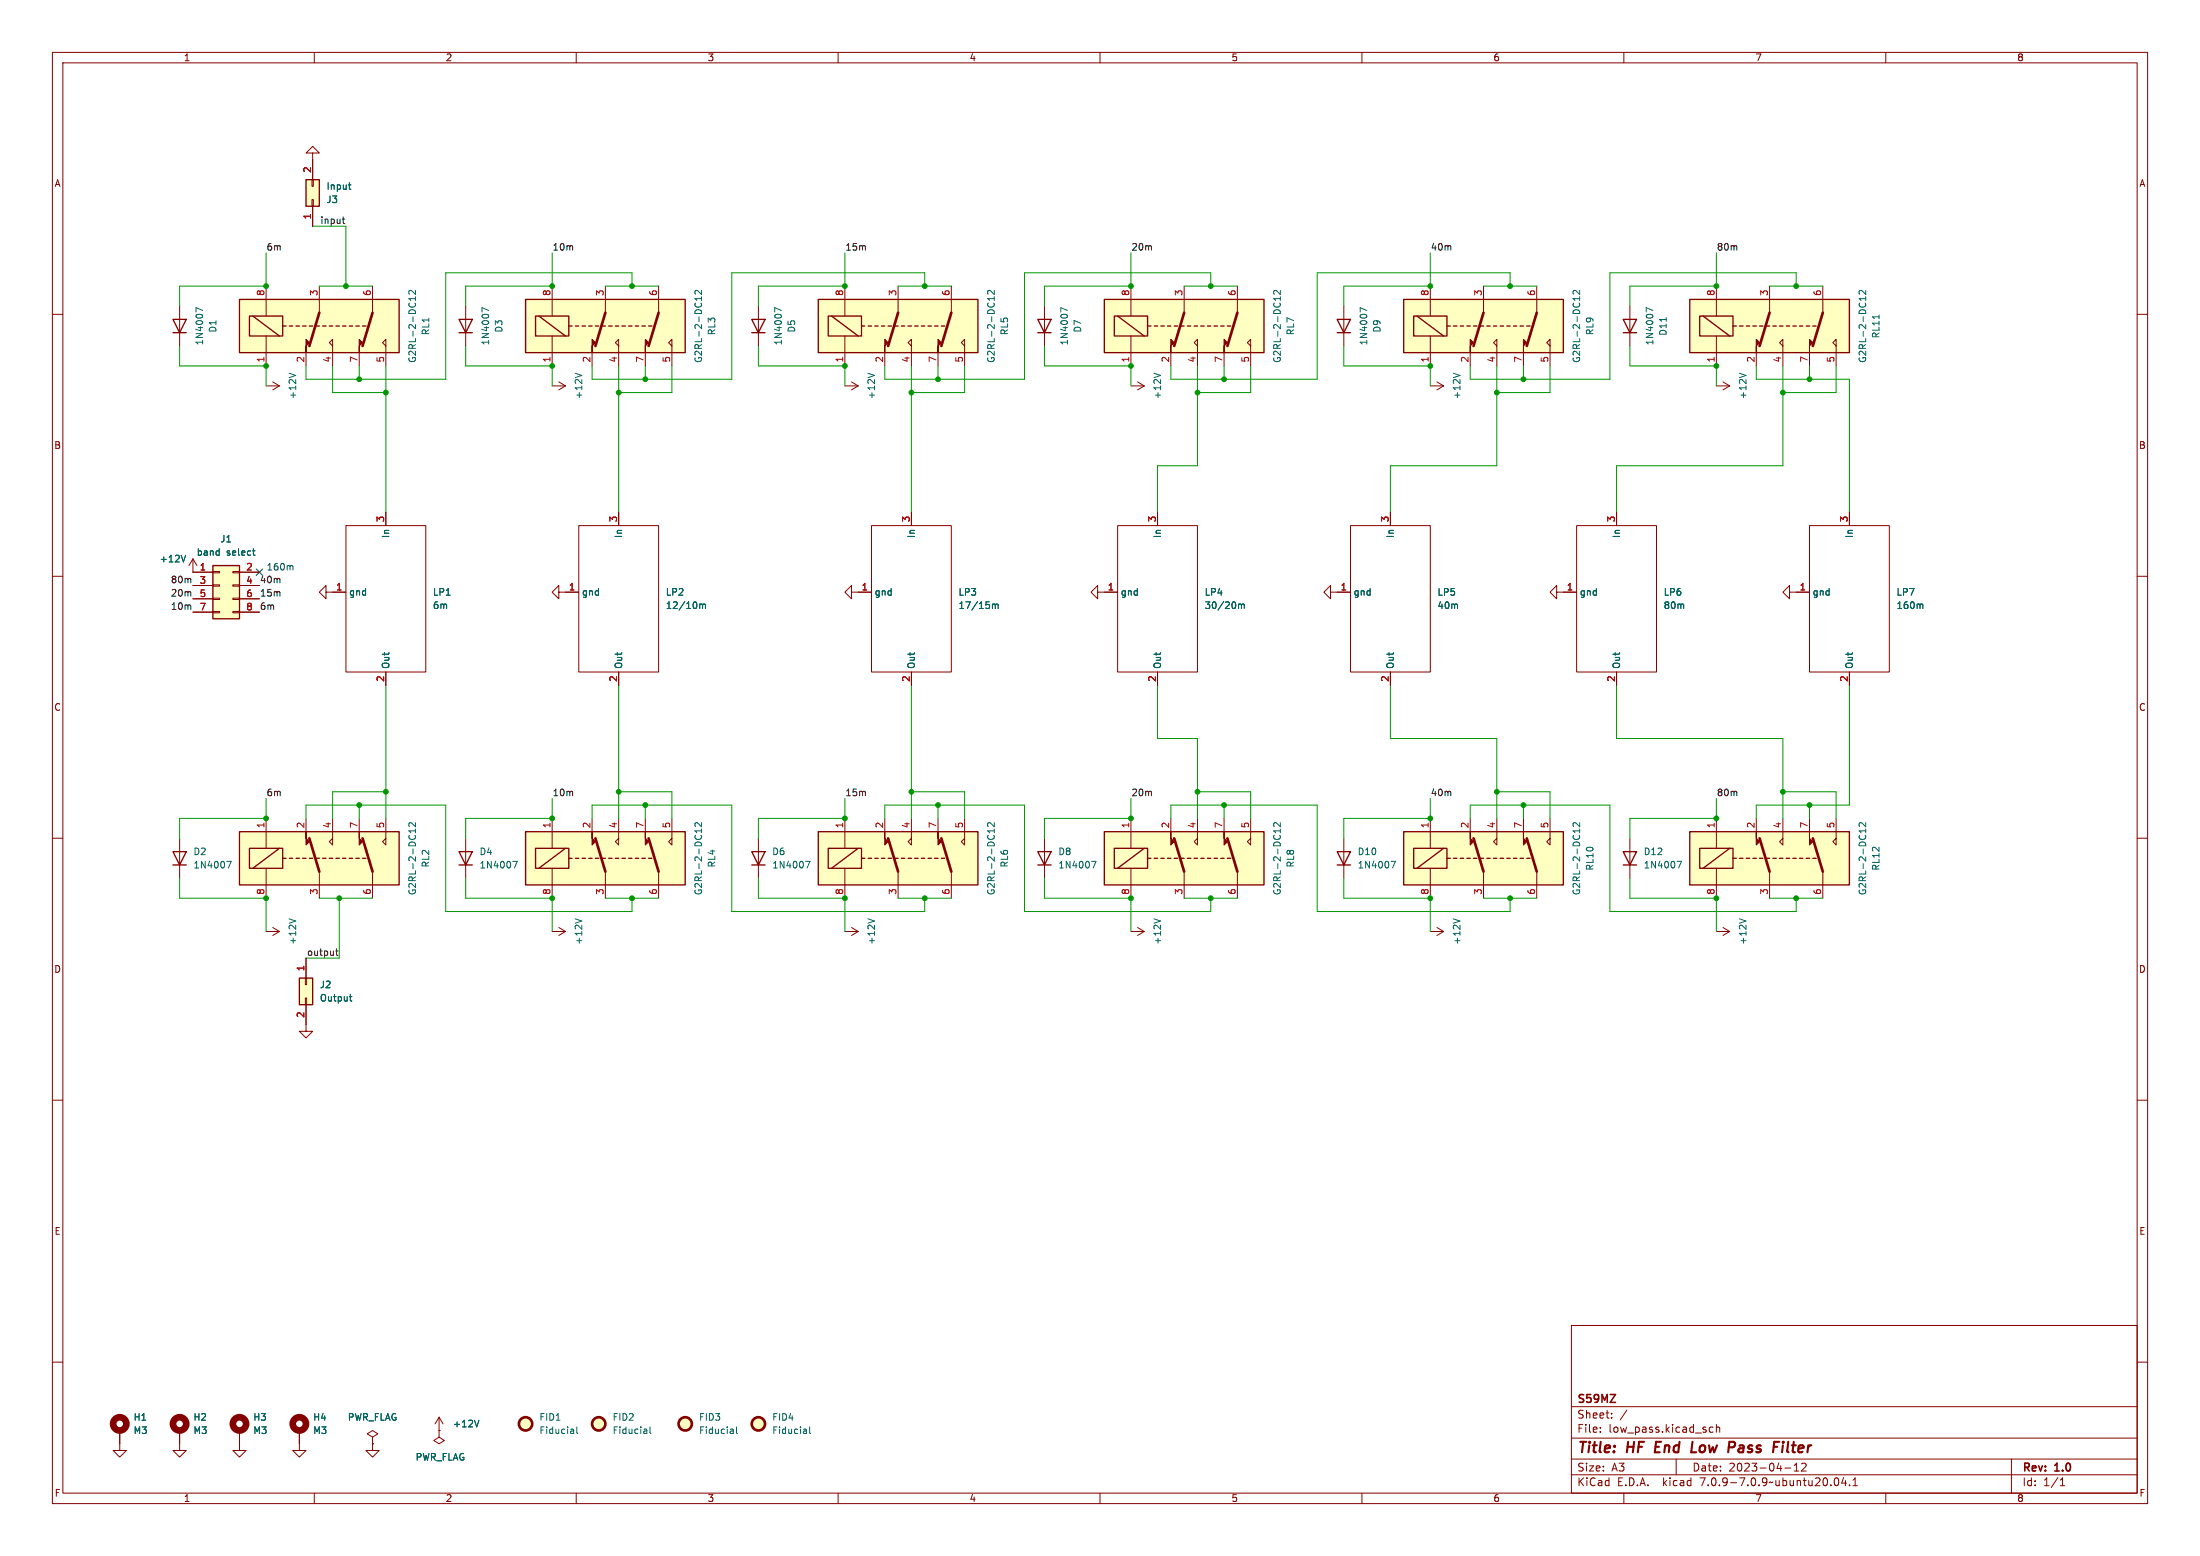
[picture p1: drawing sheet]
<svg xmlns="http://www.w3.org/2000/svg" width="420mm" height="297mm" viewBox="0 0 420 297" stroke-linecap="round" stroke-linejoin="round" font-family="sans-serif">
<g fill="none" stroke="#840000" stroke-width=".19">
<path d="M10 10h400v277h-400zM12 12h396v273h-396zM60 10v2M110 10v2M160 10v2M210 10v2M260 10v2M310 10v2M360 10v2M59.6 38.1h.2v1.3h-.2zM59.6 34.3h.2v1.3h-.2zM59.7 29.2h-1.3l1.3-1.3 1.3 1.3h-1.3v5.1"/>
<path d="M59.7 39.4v3.8M10 60h2M34.3 58.4v7.6M50.8 54.6v5.7M61 54.6v5.1M71.1 54.6v5.1M88.9 58.4v7.6M105.4 54.6v5.7M115.6 54.6v5.1M125.7 54.6v5.1M144.8 58.4v7.6M161.3 54.6v5.7"/>
<path d="M171.4 54.6v5.1M181.6 54.6v5.1M199.4 58.4v7.6M215.9 54.6v5.7M226.1 54.6v5.1M236.2 54.6v5.1M256.5 58.4v7.6M273 54.6v5.7M283.2 54.6v5.1M293.4 54.6v5.1M311.1 58.4v7.6M327.7 54.6v5.7"/>
<path d="M337.8 54.6v5.1M348 54.6v5.1M408 60h2M50.8 64.1v5.8M50.8 73.7h2.5M52.1 72.9l1.2 .8M53.3 73.7l-1.2 .7M58.4 67.3v2.6M63.5 66l-.6-.6 .6-.6v5.1M68.6 67.3v2.6M73.7 66l-.7-.6 .7-.6v5.1M105.4 64.1v5.8"/>
<path d="M105.4 73.7h2.5M106.7 72.9l1.2 .8M107.9 73.7l-1.2 .7M113 67.3v2.6M118.1 66l-.6-.6 .6-.6v5.1M123.2 67.3v2.6M128.3 66l-.7-.6 .7-.6v5.1M161.3 64.1v5.8M161.3 73.7h2.5M162.6 72.9l1.2 .8M163.8 73.7l-1.2 .7M168.9 67.3v2.6"/>
<path d="M174 66l-.6-.6 .6-.6v5.1M179.1 67.3v2.6M184.1 66l-.6-.6 .6-.6v5.1M215.9 64.1v5.8M215.9 73.7h2.5M217.2 72.9l1.2 .8M218.4 73.7l-1.2 .7M223.5 67.3v2.6M228.6 66l-.6-.6 .6-.6v5.1M233.7 67.3v2.6M238.8 66l-.7-.6 .7-.6v5.1M273 64.1v5.8"/>
<path d="M273 73.7h2.6M274.3 72.9l1.3 .8M275.6 73.7l-1.3 .7M280.7 67.3v2.6M285.7 66l-.6-.6 .6-.6v5.1M290.8 67.3v2.6M295.9 66l-.6-.6 .6-.6v5.1M327.7 64.1v5.8M327.7 73.7h2.5M328.9 72.9l1.3 .8M330.2 73.7l-1.3 .7M335.3 67.3v2.6"/>
<path d="M340.4 66l-.7-.6 .7-.6v5.1M345.4 67.3v2.6M350.5 66l-.6-.6 .6-.6v5.1M73.7 97.8v2.5M118.1 97.8v2.5M174 97.8v2.5M221 97.8v2.5M265.4 97.8v2.5M308.6 97.8v2.5M353.1 97.8v2.5M10 110h2M36.8 106.7l-.7 1.3"/>
<path d="M36.8 106.7v2.5h3.8M36.8 106.7l.8 1.3M36.8 111.8h3.8M36.8 114.3h3.8M36.8 116.8h3.8M40.6 116.7h1.3v.3h-1.3zM40.6 114.2h1.3v.2h-1.3zM40.6 111.6h1.3v.3h-1.3zM40.6 109.1h1.3v.2h-1.3zM44.4 116.7h1.3v.3h-1.3zM44.4 114.2h1.3v.2h-1.3zM44.4 111.6h1.3v.3h-1.3z"/>
<path d="M44.4 109.1h1.3v.2h-1.3zM45.7 109.2h3.8M45.7 111.8h3.8M45.7 114.3h3.8M45.7 116.8h3.8M62.2 113v-1.2l-1.2 1.2 1.2 1.3v-1.3h3.8M66 100.3h15.3v28h-15.3zM106.7 113v-1.2l-1.3 1.2 1.3 1.3v-1.3h3.8M110.5 100.3h15.2v28h-15.2zM162.6 113v-1.2l-1.3 1.2 1.3 1.3v-1.3h3.8M166.4 100.3h15.2v28h-15.2zM209.5 113v-1.2l-1.2 1.2 1.2 1.3v-1.3h3.9"/>
<path d="M213.4 100.3h15.2v28h-15.2zM254 113v-1.2l-1.3 1.2 1.3 1.3v-1.3h3.8M257.8 100.3h15.2v28h-15.2zM297.2 113v-1.2l-1.3 1.2 1.3 1.3v-1.3h3.8M301 100.3h15.2v28h-15.2zM341.6 113v-1.2l-1.2 1.2 1.2 1.3v-1.3h3.8M345.4 100.3h15.3v28h-15.3zM408 110h2M73.7 128.3v2.5M118.1 128.3v2.5M174 128.3v2.5M221 128.3v2.5"/>
<path d="M265.4 128.3v2.5M308.6 128.3v2.5M353.1 128.3v2.5M10 160h2M50.8 156.2v5.7M58.4 156.2v2.6M63.5 156.2v5.1l-.6-.6 .6-.7M68.6 156.2v2.6M73.7 156.2v5.1l-.7-.6 .7-.7M105.4 156.2v5.7M113 156.2v2.6M118.1 156.2v5.1l-.6-.6 .6-.7"/>
<path d="M123.2 156.2v2.6M128.3 156.2v5.1l-.7-.6 .7-.7M161.3 156.2v5.7M168.9 156.2v2.6M174 156.2v5.1l-.6-.6 .6-.7M179.1 156.2v2.6M184.1 156.2v5.1l-.6-.6 .6-.7M215.9 156.2v5.7M223.5 156.2v2.6M228.6 156.2v5.1l-.6-.6 .6-.7M233.7 156.2v2.6M238.8 156.2v5.1l-.7-.6 .7-.7"/>
<path d="M273 156.2v5.7M280.7 156.2v2.6M285.7 156.2v5.1l-.6-.6 .6-.7M290.8 156.2v2.6M295.9 156.2v5.1l-.6-.6 .6-.7M327.7 156.2v5.7M335.3 156.2v2.6M340.4 156.2v5.1l-.7-.6 .7-.7M345.4 156.2v2.6M350.5 156.2v5.1l-.6-.6 .6-.7M408 160h2M34.3 160v7.6"/>
<path d="M50.8 165.7v5.8M50.8 177.8h2.5M52.1 177l1.2 .8M53.3 177.8l-1.2 .8M61 166.4v5.1M71.1 166.4v5.1M88.9 160v7.6M105.4 177.8h2.5M105.4 165.7v5.8M106.7 177l1.2 .8M107.9 177.8l-1.2 .8M115.6 166.4v5.1"/>
<path d="M125.7 166.4v5.1M144.8 160v7.6M161.3 177.8h2.5M161.3 165.7v5.8M162.6 177l1.2 .8M163.8 177.8l-1.2 .8M171.4 166.4v5.1M181.6 166.4v5.1M199.4 160v7.6M215.9 177.8h2.5M215.9 165.7v5.8M217.2 177l1.2 .8"/>
<path d="M218.4 177.8l-1.2 .8M226.1 166.4v5.1M236.2 166.4v5.1M256.5 160v7.6M273 177.8h2.6M273 165.7v5.8M274.3 177l1.3 .8M275.6 177.8l-1.3 .8M283.2 166.4v5.1M293.4 166.4v5.1M311.1 160v7.6M327.7 165.7v5.8"/>
<path d="M327.7 177.8h2.5M328.9 177l1.3 .8M330.2 177.8l-1.3 .8M337.8 166.4v5.1M348 166.4v5.1M58.3 186.7h.2v1.3h-.2zM58.3 190.5h.2v1.3h-.2zM58.4 191.8v5.1h1.3l-1.3 1.2-1.3-1.2h1.3M58.4 182.9v3.8M10 210h2M408 210h2M10 260h2"/>
<path d="M300 253h108v32h-108zM408 260h2M22.9 273v3.9h1.2l-1.2 1.2-1.3-1.2h1.3M34.3 273v3.9h1.3l-1.3 1.2-1.3-1.2h1.3M45.7 273v3.9h1.3l-1.3 1.2-1.3-1.2h1.3M57.1 273v3.9h1.3l-1.3 1.2-1.2-1.2h1.2M71.1 274.3l1-.6-1-.7-1 .7 1 .6v1.3M71.1 275.6h.1M71.1 275.6v1.3h1.3l-1.3 1.2-1.3-1.2h1.3M83.8 273v1.3l-1 .7 1 .6 1-.6-1-.7M83.8 273h.1M83.8 270.5l.8 1.3"/>
<path d="M83.8 270.5v2.5M83.8 270.5l-.7 1.3M300 278.5h108M300 274.5h108M300 268.5h108M305.5 273.2v.2M305.5 272.5v.1M307.7 270.5v.2M307.7 269.8v.1M310.6 269.1l-1.3 1.9M320 278.5v3M327 272.5l-.4-.1-.3 .3 .1 .6h.6"/>
<path d="M327.7 272.5l.2-.1 .3 .1 .1 .9M327.7 271.9v1.5M342.5 279.7l.4-.4v1.5M343.9 279.4l.6-.1 .2 .1 .1 .3-.9 1.1h.9M384 278.5v6.5M60 285v2M110 285v2M160 285v2M210 285v2M260 285v2M300 281.5h108M310 285v2"/>
<path d="M340.7 280.2h1.2M342.5 280.8h.9M350.4 282.2l.1-.1a.8 .8 0 0 1 .5 .7 .8 .8 0 0 1-.5 .8 1 1 0 0 1-.1-1.4zM351.9 282l-.3 1.1h.9M352.3 282.6v1M353.1 283.4v.2M353.7 283.6h.9M353.7 282.5l.5-.4v1.5M360 285v2M393.3 283.6h.9M393.3 282.5l.4-.4v1.5"/>
</g>
<path d="M316.2 275.2l-.3 2h1M322.9 277.2h.9M340.4 275.9l-.2 1.3M340.4 275.2v.2" fill="none" stroke="#840000" stroke-width=".4"/>
<g fill="none" stroke="#006464" stroke-width=".19">
<path d="M66.5 35.3h.5M66.7 36l.3 .1M38.7 59.3l-1.3-.6v.9M79.3 55.4v.8l-.9-.8-.4 .3 .2 .5M79.3 56.6v.8M79.3 57h-1.3l.4 .4M93.3 59.3l-1.3-.6v.9M133.9 57h-1.2l.3 .4M133.9 55.4v.8l-.9-.8-.3 .3 .1 .5M133.9 56.6v.8M149.2 59.3l-1.3-.6v.9M189.8 57h-1.3l.4 .4"/>
<path d="M189.8 55.4v.8l-.9-.8-.4 .3 .2 .5M189.8 56.6v.8M203.8 59.3l-1.3-.6v.9M244.4 57h-1.3l.4 .4M244.4 55.4v.8l-.9-.8-.4 .3 .2 .5M244.4 56.6v.8M260.9 59.3l-1.2-.6v.9M301.6 57h-1.3l.4 .4M301.6 55.4v.8l-.9-.8-.4 .3 .1 .5M301.6 56.6v.8M315.5 59.3l-1.2-.6v.9M356.2 57h-1.3l.4 .4"/>
<path d="M356.2 55.4v.8l-.9-.8-.4 .3 .1 .5M356.2 56.6v.8M55.2 71.2l1.3 .5M109.8 71.2l1.3 .5M165.7 71.2l1.2 .5M220.3 71.2l1.3 .5M277.4 71.2l1.3 .5M318.1 60.6v.8M332 71.2l1.3 .5M358.7 60.1v.7M35.4 106l-.4 1.3M48.2 105.1h.5"/>
<path d="M48.4 105.8l.3 .2M133.6 115.3v.8M133.6 115.4l.3-.1 .2 .2M134.1 115.5l.2-.2 .3 .1 .1 .7M134.1 115.5v.6M189.5 115.4l.3-.1 .2 .2M189.5 115.3v.8M190 115.5l.2-.2 .3 .1 .1 .7M190 115.5v.6M236.5 115.4l.3-.1 .2 .2M236.5 115.3v.8M237 115.5l.2-.2 .3 .1v.7"/>
<path d="M237 115.5v.6M366.7 115.3l.4 .2v.6M79.3 157v.8l-.9-.8-.4 .3 .2 .5M79.3 158.2v.8M79.3 158.6h-1.3l.4 .4M133.9 158.6h-1.2l.3 .4M133.9 157v.8l-.9-.8-.3 .3 .1 .5M133.9 158.2v.8M189.8 158.6h-1.3l.4 .4M189.8 157v.8l-.9-.8-.4 .3 .2 .5M189.8 158.2v.8M244.4 157v.8l-.9-.8-.4 .3 .2 .5"/>
<path d="M244.4 158.2v.8M244.4 158.6h-1.3l.4 .4M301.6 158.6h-1.3l.4 .4M301.6 157v.8l-.9-.8-.4 .3 .1 .5M301.6 158.2v.8M356.2 158.6h-1.3l.4 .4M356.2 157v.8l-.9-.8-.4 .3 .1 .5M356.2 158.2v.8M43.3 164.4h.8l-.5 1.3M55.2 175.4l1.3 .4M97.9 164.4h.8l-.5 1.3M109.8 175.4l1.3 .4"/>
<path d="M153.8 164.4h.8l-.5 1.3M165.7 175.4l1.2 .4M208.4 164.4h.8l-.5 1.3M220.3 175.4l1.3 .4M265.5 164.4h.9l-.6 1.3M277.4 175.4l1.3 .4M320.2 164.4h.8l-.5 1.3M332 175.4l1.3 .4M66.7 190.2h.5M66.9 189.8v1.1l.3 .2M91.4 271.1l-.4 1.3M109.5 272.8v.8"/>
<path d="M109.5 273.6h-.1M109.5 273.1h-.1M110.1 272.4v1l.2 .2M123.4 272.8l.1 .8M123.5 273.6h-.1M123.5 273.1h-.1M124.1 272.4v1l.2 .2M139.9 272.8l.1 .8M140 273.6h-.1M140 273.1h-.1M140.6 272.4v1l.2 .2M153.9 272.8l.1 .8"/>
<path d="M154 273.6h-.2M154 273.1h-.2M154.6 272.4v1l.1 .2"/>
</g>
<g fill="#ffffc2" stroke="#ffffc2" stroke-width=".19">
<path d="M58.4 34.3h2.6v5.1h-2.6z"/>
<path d="M45.7 57.2h30.5v10.1h-30.5z"/>
<path d="M40.6 108h5.1v10.1h-5.1z"/>
<path d="M210.8 158.8h30.5v10.1h-30.5z"/>
<path d="M156.2 57.2h30.5v10.1h-30.5z"/>
<path d="M268 158.8h30.4v10.1h-30.4z"/>
<path d="M100.3 57.2h30.5v10.1h-30.5z"/>
<path d="M100.3 158.8h30.5v10.1h-30.5z"/>
<path d="M156.2 158.8h30.5v10.1h-30.5z"/>
<path d="M210.8 57.2h30.5v10.1h-30.5z"/>
<path d="M57.1 186.7h2.6v5.1h-2.6z"/>
<path d="M268 57.2h30.4v10.1h-30.4z"/>
<path d="M322.6 57.2h30.5v10.1h-30.5z"/>
<path d="M322.6 158.8h30.5v10.1h-30.5z"/>
<path d="M45.7 158.8h30.5v10.1h-30.5z"/>
<circle cx="144.8" cy="271.8" r="1.27"/>
<circle cx="100.3" cy="271.8" r="1.27"/>
<circle cx="114.3" cy="271.8" r="1.27"/>
<circle cx="130.8" cy="271.8" r="1.27"/>
</g>
<g fill="none" stroke="#840000" stroke-width=".25">
<path d="M58.4 34.3h2.6v5.1h-2.6zM45.7 57.2h30.5v10.1h-30.5zM100.3 57.2h30.5v10.1h-30.5zM156.2 57.2h30.5v10.1h-30.5zM210.8 57.2h30.5v10.1h-30.5zM268 57.2h30.4v10.1h-30.4zM322.6 57.2h30.5v10.1h-30.5zM33 61h2.6l-1.3 2.5zM33 63.5h2.6M47.6 60.3h6.4v3.8h-6.4zM48.3 60.3l5 3.8M54 62.2h.6"/>
<path d="M55.2 62.2h.7M56.5 62.2h.6M57.8 62.2h.6M59.1 62.2h.6M60.3 62.2h.7M61.6 62.2h.6M62.9 62.2h.6M64.1 62.2h.7M65.4 62.2h.6M66.7 62.2h.6M67.9 62.2h.7M69.2 62.2h.6"/>
<path d="M87.6 61h2.6l-1.3 2.5zM87.6 63.5h2.6M102.2 60.3h6.4v3.8h-6.4zM102.9 60.3l5 3.8M108.6 62.2h.6M109.9 62.2h.6M111.1 62.2h.7M112.4 62.2h.6M113.7 62.2h.6M114.9 62.2h.7M116.2 62.2h.6M117.5 62.2h.6"/>
<path d="M118.7 62.2h.7M120 62.2h.6M121.3 62.2h.6M122.6 62.2h.6M123.8 62.2h.7M143.5 61h2.5l-1.2 2.5zM143.5 63.5h2.5M158.1 60.3h6.4v3.8h-6.4zM158.7 60.3l5.1 3.8M164.5 62.2h.6M165.7 62.2h.7M167 62.2h.6"/>
<path d="M168.3 62.2h.6M169.5 62.2h.7M170.8 62.2h.6M172.1 62.2h.6M173.4 62.2h.6M174.6 62.2h.7M175.9 62.2h.6M177.2 62.2h.6M178.4 62.2h.7M179.7 62.2h.6M198.1 61h2.6l-1.3 2.5zM198.1 63.5h2.6"/>
<path d="M212.7 60.3h6.4v3.8h-6.4zM213.4 60.3l5 3.8M219.1 62.2h.6M220.3 62.2h.7M221.6 62.2h.6M222.9 62.2h.6M224.2 62.2h.6M225.4 62.2h.7M226.7 62.2h.6M228 62.2h.6M229.2 62.2h.7M230.5 62.2h.6"/>
<path d="M231.8 62.2h.6M233 62.2h.7M234.3 62.2h.6M255.3 61h2.5l-1.3 2.5zM255.3 63.5h2.5M269.9 60.3h6.3v3.8h-6.3zM270.5 60.3l5.1 3.8M276.2 62.2h.7M277.5 62.2h.6M278.8 62.2h.6M280 62.2h.7M281.3 62.2h.6"/>
<path d="M282.6 62.2h.6M283.8 62.2h.7M285.1 62.2h.6M286.4 62.2h.6M287.7 62.2h.6M288.9 62.2h.7M290.2 62.2h.6M291.5 62.2h.6M309.9 61h2.5l-1.3 2.5zM309.9 63.5h2.5M324.5 60.3h6.3v3.8h-6.3zM325.1 60.3l5.1 3.8"/>
<path d="M330.8 62.2h.7M332.1 62.2h.6M333.4 62.2h.6M334.6 62.2h.7M335.9 62.2h.6M337.2 62.2h.6M338.5 62.2h.6M339.7 62.2h.7M341 62.2h.6M342.3 62.2h.6M343.5 62.2h.7M344.8 62.2h.6"/>
<path d="M346.1 62.2h.6M40.6 108h5.1v10.1h-5.1zM45.7 158.8h30.5v10.1h-30.5zM100.3 158.8h30.5v10.1h-30.5zM156.2 158.8h30.5v10.1h-30.5zM210.8 158.8h30.5v10.1h-30.5zM268 158.8h30.4v10.1h-30.4zM322.6 158.8h30.5v10.1h-30.5zM33 162.6h2.6l-1.3 2.5zM33 165.1h2.6M47.6 161.9h6.4v3.8h-6.4zM53.3 161.9l-5 3.8"/>
<path d="M54 163.8h.6M55.2 163.8h.7M56.5 163.8h.6M57.8 163.8h.6M59.1 163.8h.6M60.3 163.8h.7M61.6 163.8h.6M62.9 163.8h.6M64.1 163.8h.7M65.4 163.8h.6M66.7 163.8h.6M67.9 163.8h.7"/>
<path d="M69.2 163.8h.6M87.6 162.6h2.6l-1.3 2.5zM87.6 165.1h2.6M102.2 161.9h6.4v3.8h-6.4zM107.9 161.9l-5 3.8M108.6 163.8h.6M109.9 163.8h.6M111.1 163.8h.7M112.4 163.8h.6M113.7 163.8h.6M114.9 163.8h.7M116.2 163.8h.6"/>
<path d="M117.5 163.8h.6M118.7 163.8h.7M120 163.8h.6M121.3 163.8h.6M122.6 163.8h.6M123.8 163.8h.7M143.5 162.6h2.5l-1.2 2.5zM143.5 165.1h2.5M158.1 161.9h6.4v3.8h-6.4zM163.8 161.9l-5.1 3.8M164.5 163.8h.6M165.7 163.8h.7"/>
<path d="M167 163.8h.6M168.3 163.8h.6M169.5 163.8h.7M170.8 163.8h.6M172.1 163.8h.6M173.4 163.8h.6M174.6 163.8h.7M175.9 163.8h.6M177.2 163.8h.6M178.4 163.8h.7M179.7 163.8h.6M198.1 162.6h2.6l-1.3 2.5z"/>
<path d="M198.1 165.1h2.6M212.7 161.9h6.4v3.8h-6.4zM218.4 161.9l-5 3.8M219.1 163.8h.6M220.3 163.8h.7M221.6 163.8h.6M222.9 163.8h.6M224.2 163.8h.6M225.4 163.8h.7M226.7 163.8h.6M228 163.8h.6M229.2 163.8h.7"/>
<path d="M230.5 163.8h.6M231.8 163.8h.6M233 163.8h.7M234.3 163.8h.6M255.3 162.6h2.5l-1.3 2.5zM255.3 165.1h2.5M269.9 161.9h6.3v3.8h-6.3zM275.6 161.9l-5.1 3.8M276.2 163.8h.7M277.5 163.8h.6M278.8 163.8h.6M280 163.8h.7"/>
<path d="M281.3 163.8h.6M282.6 163.8h.6M283.8 163.8h.7M285.1 163.8h.6M286.4 163.8h.6M287.7 163.8h.6M288.9 163.8h.7M290.2 163.8h.6M291.5 163.8h.6M309.9 162.6h2.5l-1.3 2.5zM309.9 165.1h2.5M324.5 161.9h6.3v3.8h-6.3z"/>
<path d="M330.2 161.9l-5.1 3.8M330.8 163.8h.7M332.1 163.8h.6M333.4 163.8h.6M334.6 163.8h.7M335.9 163.8h.6M337.2 163.8h.6M338.5 163.8h.6M339.7 163.8h.7M341 163.8h.6M342.3 163.8h.6M343.5 163.8h.7"/>
<path d="M344.8 163.8h.6M346.1 163.8h.6M57.1 186.7h2.6v5.1h-2.6z"/>
</g>
<g fill="none" stroke="#840000" stroke-width=".51">
<path d="M61 59.7l-1.9 6.3M71.1 59.7l-1.9 6.3M115.6 59.7l-1.9 6.3M125.7 59.7l-1.9 6.3M171.4 59.7l-1.9 6.3M181.6 59.7l-1.9 6.3M226.1 59.7l-1.9 6.3M236.2 59.7l-1.9 6.3M283.2 59.7l-1.9 6.3M293.4 59.7l-1.9 6.3M337.8 59.7l-1.9 6.3M348 59.7l-1.9 6.3"/>
<path d="M59.1 160l1.9 6.4M69.2 160l1.9 6.4M113.7 160l1.9 6.4M123.8 160l1.9 6.4M169.5 160l1.9 6.4M179.7 160l1.9 6.4M224.2 160l1.9 6.4M234.3 160l1.9 6.4M281.3 160l1.9 6.4M291.5 160l1.9 6.4M335.9 160l1.9 6.4M346.1 160l1.9 6.4"/>
<circle cx="100.3" cy="271.8" r="1.27"/>
<circle cx="114.3" cy="271.8" r="1.27"/>
<circle cx="130.8" cy="271.8" r="1.27"/>
<circle cx="144.8" cy="271.8" r="1.27"/>
</g>
<g fill="#840000" stroke="#840000" stroke-width=".19">
<path d="M58.4 64.8l.7 .6-.7 .6v1.3z"/>
<path d="M68.6 64.8l.6 .6-.6 .6v1.3z"/>
<path d="M223.5 158.8v1.2l.7 .7-.7 .6z"/>
<path d="M233.7 158.8v1.2l.6 .7-.6 .6z"/>
<path d="M168.9 64.8l.6 .6-.6 .6v1.3z"/>
<path d="M179.1 64.8l.6 .6-.6 .6v1.3z"/>
<path d="M280.7 158.8v1.2l.6 .7-.6 .6z"/>
<path d="M290.8 158.8v1.2l.7 .7-.7 .6z"/>
<path d="M113 64.8l.7 .6-.7 .6v1.3z"/>
<path d="M123.2 64.8l.6 .6-.6 .6v1.3z"/>
<path d="M113 158.8v1.2l.7 .7-.7 .6z"/>
<path d="M123.2 158.8v1.2l.6 .7-.6 .6z"/>
<path d="M168.9 158.8v1.2l.6 .7-.6 .6z"/>
<path d="M179.1 158.8v1.2l.6 .7-.6 .6z"/>
<path d="M223.5 64.8l.7 .6-.7 .6v1.3z"/>
<path d="M233.7 64.8l.6 .6-.6 .6v1.3z"/>
<path d="M280.7 64.8l.6 .6-.6 .6v1.3z"/>
<path d="M290.8 64.8l.7 .6-.7 .6v1.3z"/>
<path d="M335.3 64.8l.6 .6-.6 .6v1.3z"/>
<path d="M345.4 64.8l.7 .6-.7 .6v1.3z"/>
<path d="M335.3 158.8v1.2l.6 .7-.6 .6z"/>
<path d="M345.4 158.8v1.2l.7 .7-.7 .6z"/>
<path d="M58.4 158.8v1.2l.7 .7-.7 .6z"/>
<path d="M68.6 158.8v1.2l.6 .7-.6 .6z"/>
</g>
<g fill="none" stroke="#840000" stroke-width="1.3">
<circle cx="22.9" cy="271.8" r="1.27"/>
<circle cx="34.3" cy="271.8" r="1.27"/>
<circle cx="45.7" cy="271.8" r="1.27"/>
<circle cx="57.1" cy="271.8" r="1.27"/>
</g>
<path d="M65.3 41.8h.5M65.5 41.4v1.1l.3 .2M64.1 181.5h.4M64.2 181.1v1.1l.3 .2" fill="none" stroke="#0f0f0f" stroke-width=".19"/>
<path d="M55.6 108l.3 .1v.7" fill="none" stroke="#0000c2" stroke-width=".19"/>
<g fill="none" stroke="#009600" stroke-width=".19">
<path d="M50.8 48.3v6.3h-16.5v3.8M59.7 43.2h6.3v11.4M61 54.6h10.1M105.4 48.3v6.3h-16.5v3.8M115.6 54.6h10.1M120.6 54.6v-2.5h-35.5v20.3h-26.7v-2.5M161.3 48.3v6.3h-16.5v3.8M171.4 54.6h10.2M176.5 54.6v-2.5h-36.8v20.3h-26.7v-2.5M215.9 48.3v6.3h-16.5v3.8M226.1 54.6h10.1M231.1 54.6v-2.5h-35.5v20.3h-26.7v-2.5"/>
<path d="M273 48.3v6.3h-16.5v3.8M283.2 54.6h10.2M288.3 54.6v-2.5h-36.8v20.3h-28v-2.5M327.7 48.3v6.3h-16.6v3.8M337.8 54.6h10.2M342.9 54.6v-2.5h-35.6v20.3h-26.6v-2.5M34.3 66v3.9h16.5v3.8M63.5 69.9v5h10.2M68.6 69.9v2.5M73.7 69.9v27.9M88.9 66v3.9h16.5v3.8M118.1 69.9v27.9"/>
<path d="M123.2 69.9v2.5M128.3 69.9v5h-10.2M144.8 66v3.9h16.5v3.8M174 69.9v27.9M179.1 69.9v2.5M184.1 69.9v5h-10.1M199.4 66v3.9h16.5v3.8M228.6 69.9v19h-7.6v8.9M233.7 69.9v2.5M238.8 69.9v5h-10.2M256.5 66v3.9h16.5v3.8M285.7 69.9v19h-20.3v8.9"/>
<path d="M290.8 69.9v2.5M295.9 69.9v5h-10.2M311.1 66v3.9h16.6v3.8M335.3 69.9v2.5h17.8v25.4M340.4 69.9v19h-31.8v8.9M345.4 69.9v2.5M350.5 69.9v5h-10.1M73.7 130.8v25.4M118.1 130.8v25.4M174 130.8v25.4M221 130.8v10.2h7.6v15.2M265.4 130.8v10.2h20.3v15.2"/>
<path d="M308.6 130.8v10.2h31.8v15.2M353.1 130.8v22.9h-17.8v2.5M50.8 152.4v3.8h-16.5v3.8M58.4 156.2v-2.5h26.7v20.3h35.5v-2.5M68.6 153.7v2.5M73.7 151.1h-10.2v5.1M105.4 152.4v3.8h-16.5v3.8M113 156.2v-2.5h26.7v20.3h36.8v-2.5M118.1 151.1h10.2v5.1M123.2 153.7v2.5M161.3 152.4v3.8h-16.5v3.8M168.9 156.2v-2.5h26.7v20.3h35.5v-2.5"/>
<path d="M174 151.1h10.1v5.1M179.1 153.7v2.5M215.9 152.4v3.8h-16.5v3.8M223.5 156.2v-2.5h28v20.3h36.8v-2.5M228.6 151.1h10.2v5.1M233.7 153.7v2.5M273 152.4v3.8h-16.5v3.8M280.7 156.2v-2.5h26.6v20.3h35.6v-2.5M285.7 151.1h10.2v5.1M290.8 153.7v2.5M327.7 152.4v3.8h-16.6v3.8M340.4 151.1h10.1v5.1"/>
<path d="M345.4 153.7v2.5M34.3 167.6v3.9h16.5v6.3M61 171.5h10.1M64.8 171.5v11.4h-6.4M88.9 167.6v3.9h16.5v6.3M115.6 171.5h10.1M144.8 167.6v3.9h16.5v6.3M171.4 171.5h10.2M199.4 167.6v3.9h16.5v6.3M226.1 171.5h10.1M256.5 167.6v3.9h16.5v6.3M283.2 171.5h10.2"/>
<path d="M311.1 167.6v3.9h16.6v6.3M337.8 171.5h10.2"/>
</g>
<path d="M48.9 108.6l1.2 1.2M50.1 108.6l-1.2 1.2" fill="none" stroke="#000084" stroke-width=".19"/>
<g fill="#009600" stroke="#009600" stroke-width=".19">
<circle cx="50.8" cy="171.5" r=".46"/>
<circle cx="73.7" cy="151.1" r=".46"/>
<circle cx="68.6" cy="153.7" r=".46"/>
<circle cx="50.8" cy="156.2" r=".46"/>
<circle cx="123.2" cy="72.4" r=".46"/>
<circle cx="118.1" cy="74.9" r=".46"/>
<circle cx="105.4" cy="54.6" r=".46"/>
<circle cx="120.6" cy="54.6" r=".46"/>
<circle cx="73.7" cy="74.9" r=".46"/>
<circle cx="105.4" cy="69.9" r=".46"/>
<circle cx="120.6" cy="171.5" r=".46"/>
<circle cx="161.3" cy="171.5" r=".46"/>
<circle cx="123.2" cy="153.7" r=".46"/>
<circle cx="174" cy="151.1" r=".46"/>
<circle cx="161.3" cy="156.2" r=".46"/>
<circle cx="105.4" cy="171.5" r=".46"/>
<circle cx="118.1" cy="151.1" r=".46"/>
<circle cx="105.4" cy="156.2" r=".46"/>
<circle cx="161.3" cy="69.9" r=".46"/>
<circle cx="174" cy="74.9" r=".46"/>
<circle cx="161.3" cy="54.6" r=".46"/>
<circle cx="176.5" cy="54.6" r=".46"/>
<circle cx="179.1" cy="72.4" r=".46"/>
<circle cx="68.6" cy="72.4" r=".46"/>
<circle cx="50.8" cy="54.6" r=".46"/>
<circle cx="66" cy="54.6" r=".46"/>
<circle cx="50.8" cy="69.9" r=".46"/>
<circle cx="64.8" cy="171.5" r=".46"/>
<circle cx="215.9" cy="54.6" r=".46"/>
<circle cx="231.1" cy="54.6" r=".46"/>
<circle cx="273" cy="69.9" r=".46"/>
<circle cx="215.9" cy="69.9" r=".46"/>
<circle cx="228.6" cy="74.9" r=".46"/>
<circle cx="228.6" cy="151.1" r=".46"/>
<circle cx="233.7" cy="72.4" r=".46"/>
<circle cx="233.7" cy="153.7" r=".46"/>
<circle cx="215.9" cy="156.2" r=".46"/>
<circle cx="176.5" cy="171.5" r=".46"/>
<circle cx="179.1" cy="153.7" r=".46"/>
<circle cx="215.9" cy="171.5" r=".46"/>
<circle cx="285.7" cy="151.1" r=".46"/>
<circle cx="273" cy="156.2" r=".46"/>
<circle cx="273" cy="171.5" r=".46"/>
<circle cx="288.3" cy="171.5" r=".46"/>
<circle cx="290.8" cy="153.7" r=".46"/>
<circle cx="231.1" cy="171.5" r=".46"/>
<circle cx="327.7" cy="171.5" r=".46"/>
<circle cx="340.4" cy="151.1" r=".46"/>
<circle cx="327.7" cy="156.2" r=".46"/>
<circle cx="345.4" cy="153.7" r=".46"/>
<circle cx="342.9" cy="171.5" r=".46"/>
<circle cx="285.7" cy="74.9" r=".46"/>
<circle cx="342.9" cy="54.6" r=".46"/>
<circle cx="340.4" cy="74.9" r=".46"/>
<circle cx="345.4" cy="72.4" r=".46"/>
<circle cx="290.8" cy="72.4" r=".46"/>
<circle cx="327.7" cy="69.9" r=".46"/>
<circle cx="288.3" cy="54.6" r=".46"/>
<circle cx="273" cy="54.6" r=".46"/>
<circle cx="327.7" cy="54.6" r=".46"/>
</g>
<g font-size="2.8" fill="#840000">
<text x="301" y="277.9">Title:</text>
<text x="310.6" y="277.9">HF</text>
<text x="316.8" y="277.9">End</text>
<text x="324.5" y="277.9">Low</text>
<text x="332.4" y="277.9">Pass</text>
<text x="341.7" y="277.9">Filter</text>
</g>
<g font-size="2.1" fill="#840000">
<text x="301" y="268.2">S59MZ</text>
<text x="301" y="273.7">File:</text>
<text x="301" y="271">Sheet:</text>
<text x="307.1" y="273.7">low_pass.kicad_sch</text>
<text x="301" y="281.1">Size:</text>
<text x="307.6" y="281.1">A3</text>
<text x="323" y="281.1">Date:</text>
<text x="330" y="281.1">2023-04-12</text>
<text x="386" y="281.3">Rev:</text>
<text x="392.4" y="281.3">1.0</text>
<text x="301" y="283.9">KiCad</text>
<text x="308.7" y="283.9">E.D.A.</text>
<text x="317.6" y="283.9">kicad</text>
<text x="324.8" y="283.9">7.0.9-7.0.9~ubuntu20.04.1</text>
<text x="386" y="283.9">Id:</text>
<text x="390.1" y="283.9">1/1</text>
</g>
<g font-size="1.8" fill="#840000">
<text x="35" y="11.9">1</text>
<text x="85" y="11.9">2</text>
<text x="135" y="11.9">3</text>
<text x="185" y="11.9">4</text>
<text x="235" y="11.9">5</text>
<text x="285" y="11.9">6</text>
<text x="335" y="11.9">7</text>
<text x="385" y="11.9">8</text>
<text x="10.3" y="35.9">A</text>
<text x="408.3" y="35.9">A</text>
<text x="10.3" y="85.9">B</text>
<text x="408.2" y="85.9">B</text>
<text x="10.3" y="135.9">C</text>
<text x="408.2" y="135.9">C</text>
<text x="10.3" y="185.9">D</text>
<text x="408.2" y="185.9">D</text>
<text x="10.3" y="235.9">E</text>
<text x="408.3" y="235.9">E</text>
<text x="10.3" y="285.9">F</text>
<text x="35" y="286.9">1</text>
<text x="85" y="286.9">2</text>
<text x="135" y="286.9">3</text>
<text x="185" y="286.9">4</text>
<text x="235" y="286.9">5</text>
<text x="285" y="286.9">6</text>
<text x="335" y="286.9">7</text>
<text x="385" y="286.9">8</text>
<text x="408.3" y="285.9">F</text>
</g>
<g font-size="1.8" fill="#a90000">
<text x="59.4" y="33.1" transform="rotate(-90 59.4 33.1)">2</text>
<text x="59.4" y="42" transform="rotate(-90 59.4 42)">1</text>
<text x="50.5" y="56.6" transform="rotate(-90 50.5 56.6)">8</text>
<text x="60.7" y="56.6" transform="rotate(-90 60.7 56.6)">3</text>
<text x="70.9" y="56.6" transform="rotate(-90 70.9 56.6)">6</text>
<text x="105.2" y="56.6" transform="rotate(-90 105.2 56.6)">8</text>
<text x="115.3" y="56.6" transform="rotate(-90 115.3 56.6)">3</text>
<text x="125.5" y="56.6" transform="rotate(-90 125.5 56.6)">6</text>
<text x="161" y="56.6" transform="rotate(-90 161 56.6)">8</text>
<text x="171.2" y="56.6" transform="rotate(-90 171.2 56.6)">3</text>
<text x="181.4" y="56.6" transform="rotate(-90 181.4 56.6)">6</text>
<text x="215.6" y="56.6" transform="rotate(-90 215.6 56.6)">8</text>
<text x="225.8" y="56.6" transform="rotate(-90 225.8 56.6)">3</text>
<text x="236" y="56.6" transform="rotate(-90 236 56.6)">6</text>
<text x="272.8" y="56.6" transform="rotate(-90 272.8 56.6)">8</text>
<text x="283" y="56.6" transform="rotate(-90 283 56.6)">3</text>
<text x="293.1" y="56.6" transform="rotate(-90 293.1 56.6)">6</text>
<text x="327.4" y="56.6" transform="rotate(-90 327.4 56.6)">8</text>
<text x="337.6" y="56.6" transform="rotate(-90 337.6 56.6)">3</text>
<text x="347.7" y="56.6" transform="rotate(-90 347.7 56.6)">6</text>
<text x="50.5" y="69.3" transform="rotate(-90 50.5 69.3)">1</text>
<text x="58.2" y="69.3" transform="rotate(-90 58.2 69.3)">2</text>
<text x="63.2" y="69.3" transform="rotate(-90 63.2 69.3)">4</text>
<text x="68.3" y="69.3" transform="rotate(-90 68.3 69.3)">7</text>
<text x="73.4" y="69.3" transform="rotate(-90 73.4 69.3)">5</text>
<text x="105.2" y="69.3" transform="rotate(-90 105.2 69.3)">1</text>
<text x="112.8" y="69.3" transform="rotate(-90 112.8 69.3)">2</text>
<text x="117.9" y="69.3" transform="rotate(-90 117.9 69.3)">4</text>
<text x="122.9" y="69.3" transform="rotate(-90 122.9 69.3)">7</text>
<text x="128" y="69.3" transform="rotate(-90 128 69.3)">5</text>
<text x="161" y="69.3" transform="rotate(-90 161 69.3)">1</text>
<text x="168.7" y="69.3" transform="rotate(-90 168.7 69.3)">2</text>
<text x="173.7" y="69.3" transform="rotate(-90 173.7 69.3)">4</text>
<text x="178.8" y="69.3" transform="rotate(-90 178.8 69.3)">7</text>
<text x="183.9" y="69.3" transform="rotate(-90 183.9 69.3)">5</text>
<text x="215.6" y="69.3" transform="rotate(-90 215.6 69.3)">1</text>
<text x="223.3" y="69.3" transform="rotate(-90 223.3 69.3)">2</text>
<text x="228.3" y="69.3" transform="rotate(-90 228.3 69.3)">4</text>
<text x="233.4" y="69.3" transform="rotate(-90 233.4 69.3)">7</text>
<text x="238.5" y="69.3" transform="rotate(-90 238.5 69.3)">5</text>
<text x="272.8" y="69.3" transform="rotate(-90 272.8 69.3)">1</text>
<text x="280.4" y="69.3" transform="rotate(-90 280.4 69.3)">2</text>
<text x="285.5" y="69.3" transform="rotate(-90 285.5 69.3)">4</text>
<text x="290.6" y="69.3" transform="rotate(-90 290.6 69.3)">7</text>
<text x="295.7" y="69.3" transform="rotate(-90 295.7 69.3)">5</text>
<text x="327.4" y="69.3" transform="rotate(-90 327.4 69.3)">1</text>
<text x="335" y="69.3" transform="rotate(-90 335 69.3)">2</text>
<text x="340.1" y="69.3" transform="rotate(-90 340.1 69.3)">4</text>
<text x="345.2" y="69.3" transform="rotate(-90 345.2 69.3)">7</text>
<text x="350.3" y="69.3" transform="rotate(-90 350.3 69.3)">5</text>
<text x="73.4" y="99.8" transform="rotate(-90 73.4 99.8)">3</text>
<text x="117.9" y="99.8" transform="rotate(-90 117.9 99.8)">3</text>
<text x="173.7" y="99.8" transform="rotate(-90 173.7 99.8)">3</text>
<text x="220.7" y="99.8" transform="rotate(-90 220.7 99.8)">3</text>
<text x="265.2" y="99.8" transform="rotate(-90 265.2 99.8)">3</text>
<text x="308.4" y="99.8" transform="rotate(-90 308.4 99.8)">3</text>
<text x="352.8" y="99.8" transform="rotate(-90 352.8 99.8)">3</text>
<text x="38" y="109">1</text>
<text x="38" y="111.5">3</text>
<text x="46.9" y="109">2</text>
<text x="46.9" y="111.5">4</text>
<text x="64.1" y="112.8">1</text>
<text x="108.5" y="112.8">1</text>
<text x="164.4" y="112.8">1</text>
<text x="211.4" y="112.8">1</text>
<text x="255.8" y="112.8">1</text>
<text x="299" y="112.8">1</text>
<text x="343.5" y="112.8">1</text>
<text x="38" y="114">5</text>
<text x="38" y="116.6">7</text>
<text x="46.9" y="114">6</text>
<text x="46.9" y="116.6">8</text>
<text x="73.4" y="130.2" transform="rotate(-90 73.4 130.2)">2</text>
<text x="117.9" y="130.2" transform="rotate(-90 117.9 130.2)">2</text>
<text x="173.7" y="130.2" transform="rotate(-90 173.7 130.2)">2</text>
<text x="220.7" y="130.2" transform="rotate(-90 220.7 130.2)">2</text>
<text x="265.2" y="130.2" transform="rotate(-90 265.2 130.2)">2</text>
<text x="308.4" y="130.2" transform="rotate(-90 308.4 130.2)">2</text>
<text x="352.8" y="130.2" transform="rotate(-90 352.8 130.2)">2</text>
<text x="50.5" y="158.2" transform="rotate(-90 50.5 158.2)">1</text>
<text x="58.2" y="158.2" transform="rotate(-90 58.2 158.2)">2</text>
<text x="63.2" y="158.2" transform="rotate(-90 63.2 158.2)">4</text>
<text x="68.3" y="158.2" transform="rotate(-90 68.3 158.2)">7</text>
<text x="73.4" y="158.2" transform="rotate(-90 73.4 158.2)">5</text>
<text x="105.2" y="158.2" transform="rotate(-90 105.2 158.2)">1</text>
<text x="112.8" y="158.2" transform="rotate(-90 112.8 158.2)">2</text>
<text x="117.9" y="158.2" transform="rotate(-90 117.9 158.2)">4</text>
<text x="122.9" y="158.2" transform="rotate(-90 122.9 158.2)">7</text>
<text x="128" y="158.2" transform="rotate(-90 128 158.2)">5</text>
<text x="161" y="158.2" transform="rotate(-90 161 158.2)">1</text>
<text x="168.7" y="158.2" transform="rotate(-90 168.7 158.2)">2</text>
<text x="173.7" y="158.2" transform="rotate(-90 173.7 158.2)">4</text>
<text x="178.8" y="158.2" transform="rotate(-90 178.8 158.2)">7</text>
<text x="183.9" y="158.2" transform="rotate(-90 183.9 158.2)">5</text>
<text x="215.6" y="158.2" transform="rotate(-90 215.6 158.2)">1</text>
<text x="223.3" y="158.2" transform="rotate(-90 223.3 158.2)">2</text>
<text x="228.3" y="158.2" transform="rotate(-90 228.3 158.2)">4</text>
<text x="233.4" y="158.2" transform="rotate(-90 233.4 158.2)">7</text>
<text x="238.5" y="158.2" transform="rotate(-90 238.5 158.2)">5</text>
<text x="272.8" y="158.2" transform="rotate(-90 272.8 158.2)">1</text>
<text x="280.4" y="158.2" transform="rotate(-90 280.4 158.2)">2</text>
<text x="285.5" y="158.2" transform="rotate(-90 285.5 158.2)">4</text>
<text x="290.6" y="158.2" transform="rotate(-90 290.6 158.2)">7</text>
<text x="295.7" y="158.2" transform="rotate(-90 295.7 158.2)">5</text>
<text x="327.4" y="158.2" transform="rotate(-90 327.4 158.2)">1</text>
<text x="335" y="158.2" transform="rotate(-90 335 158.2)">2</text>
<text x="340.1" y="158.2" transform="rotate(-90 340.1 158.2)">4</text>
<text x="345.2" y="158.2" transform="rotate(-90 345.2 158.2)">7</text>
<text x="350.3" y="158.2" transform="rotate(-90 350.3 158.2)">5</text>
<text x="50.5" y="170.9" transform="rotate(-90 50.5 170.9)">8</text>
<text x="60.7" y="170.9" transform="rotate(-90 60.7 170.9)">3</text>
<text x="70.9" y="170.9" transform="rotate(-90 70.9 170.9)">6</text>
<text x="105.2" y="170.9" transform="rotate(-90 105.2 170.9)">8</text>
<text x="115.3" y="170.9" transform="rotate(-90 115.3 170.9)">3</text>
<text x="125.5" y="170.9" transform="rotate(-90 125.5 170.9)">6</text>
<text x="161" y="170.9" transform="rotate(-90 161 170.9)">8</text>
<text x="171.2" y="170.9" transform="rotate(-90 171.2 170.9)">3</text>
<text x="181.4" y="170.9" transform="rotate(-90 181.4 170.9)">6</text>
<text x="215.6" y="170.9" transform="rotate(-90 215.6 170.9)">8</text>
<text x="225.8" y="170.9" transform="rotate(-90 225.8 170.9)">3</text>
<text x="236" y="170.9" transform="rotate(-90 236 170.9)">6</text>
<text x="272.8" y="170.9" transform="rotate(-90 272.8 170.9)">8</text>
<text x="283" y="170.9" transform="rotate(-90 283 170.9)">3</text>
<text x="293.1" y="170.9" transform="rotate(-90 293.1 170.9)">6</text>
<text x="327.4" y="170.9" transform="rotate(-90 327.4 170.9)">8</text>
<text x="337.6" y="170.9" transform="rotate(-90 337.6 170.9)">3</text>
<text x="347.7" y="170.9" transform="rotate(-90 347.7 170.9)">6</text>
<text x="58.2" y="185.5" transform="rotate(-90 58.2 185.5)">1</text>
<text x="58.2" y="194.4" transform="rotate(-90 58.2 194.4)">2</text>
</g>
<g font-size="1.8" fill="#006464">
<text x="62.2" y="39">J3</text>
<text x="62.2" y="36.4">Input</text>
<text x="41.5" y="63.6" transform="rotate(-90 41.5 63.6)">D1</text>
<text x="82.1" y="64.1" transform="rotate(-90 82.1 64.1)">RL1</text>
<text x="96.1" y="63.6" transform="rotate(-90 96.1 63.6)">D3</text>
<text x="136.8" y="64.1" transform="rotate(-90 136.8 64.1)">RL3</text>
<text x="152" y="63.6" transform="rotate(-90 152 63.6)">D5</text>
<text x="192.6" y="64.1" transform="rotate(-90 192.6 64.1)">RL5</text>
<text x="206.6" y="63.6" transform="rotate(-90 206.6 63.6)">D7</text>
<text x="247.2" y="64.1" transform="rotate(-90 247.2 64.1)">RL7</text>
<text x="263.8" y="63.6" transform="rotate(-90 263.8 63.6)">D9</text>
<text x="304.4" y="64.1" transform="rotate(-90 304.4 64.1)">RL9</text>
<text x="318.4" y="64.2" transform="rotate(-90 318.4 64.2)">D11</text>
<text x="359" y="64.7" transform="rotate(-90 359 64.7)">RL11</text>
<text x="39" y="66" transform="rotate(-90 39 66)">1N4007</text>
<text x="79.6" y="69.4" transform="rotate(-90 79.6 69.4)">G2RL-2-DC12</text>
<text x="93.6" y="66" transform="rotate(-90 93.6 66)">1N4007</text>
<text x="134.2" y="69.4" transform="rotate(-90 134.2 69.4)">G2RL-2-DC12</text>
<text x="149.5" y="66" transform="rotate(-90 149.5 66)">1N4007</text>
<text x="190.1" y="69.4" transform="rotate(-90 190.1 69.4)">G2RL-2-DC12</text>
<text x="204.1" y="66" transform="rotate(-90 204.1 66)">1N4007</text>
<text x="244.7" y="69.4" transform="rotate(-90 244.7 69.4)">G2RL-2-DC12</text>
<text x="261.2" y="66" transform="rotate(-90 261.2 66)">1N4007</text>
<text x="301.9" y="69.4" transform="rotate(-90 301.9 69.4)">G2RL-2-DC12</text>
<text x="315.8" y="66" transform="rotate(-90 315.8 66)">1N4007</text>
<text x="356.5" y="69.4" transform="rotate(-90 356.5 69.4)">G2RL-2-DC12</text>
<text x="56.7" y="76.3" transform="rotate(-90 56.7 76.3)">+12V</text>
<text x="111.4" y="76.3" transform="rotate(-90 111.4 76.3)">+12V</text>
<text x="167.2" y="76.3" transform="rotate(-90 167.2 76.3)">+12V</text>
<text x="221.8" y="76.3" transform="rotate(-90 221.8 76.3)">+12V</text>
<text x="279" y="76.3" transform="rotate(-90 279 76.3)">+12V</text>
<text x="333.6" y="76.3" transform="rotate(-90 333.6 76.3)">+12V</text>
<text x="30.4" y="107.5">+12V</text>
<text x="37.5" y="106.3">band</text>
<text x="42" y="103.7">J1</text>
<text x="43.2" y="106.3">select</text>
<text x="74.5" y="102.8" transform="rotate(-90 74.5 102.8)">In</text>
<text x="119" y="102.8" transform="rotate(-90 119 102.8)">In</text>
<text x="174.9" y="102.8" transform="rotate(-90 174.9 102.8)">In</text>
<text x="221.8" y="102.8" transform="rotate(-90 221.8 102.8)">In</text>
<text x="266.3" y="102.8" transform="rotate(-90 266.3 102.8)">In</text>
<text x="309.5" y="102.8" transform="rotate(-90 309.5 102.8)">In</text>
<text x="353.9" y="102.8" transform="rotate(-90 353.9 102.8)">In</text>
<text x="66.5" y="113.9">gnd</text>
<text x="82.6" y="113.9">LP1</text>
<text x="111" y="113.9">gnd</text>
<text x="127" y="113.9">LP2</text>
<text x="166.9" y="113.9">gnd</text>
<text x="182.9" y="113.9">LP3</text>
<text x="213.9" y="113.9">gnd</text>
<text x="229.9" y="113.9">LP4</text>
<text x="258.3" y="113.9">gnd</text>
<text x="274.3" y="113.9">LP5</text>
<text x="301.5" y="113.9">gnd</text>
<text x="317.5" y="113.9">LP6</text>
<text x="345.9" y="113.9">gnd</text>
<text x="362" y="113.9">LP7</text>
<text x="82.6" y="116.4">6m</text>
<text x="127" y="116.4">12/10m</text>
<text x="182.9" y="116.4">17/15m</text>
<text x="229.9" y="116.4">30/20m</text>
<text x="274.3" y="116.4">40m</text>
<text x="317.5" y="116.4">80m</text>
<text x="362" y="116.4">160m</text>
<text x="74.5" y="127.8" transform="rotate(-90 74.5 127.8)">Out</text>
<text x="119" y="127.8" transform="rotate(-90 119 127.8)">Out</text>
<text x="174.9" y="127.8" transform="rotate(-90 174.9 127.8)">Out</text>
<text x="221.8" y="127.8" transform="rotate(-90 221.8 127.8)">Out</text>
<text x="266.3" y="127.8" transform="rotate(-90 266.3 127.8)">Out</text>
<text x="309.5" y="127.8" transform="rotate(-90 309.5 127.8)">Out</text>
<text x="353.9" y="127.8" transform="rotate(-90 353.9 127.8)">Out</text>
<text x="36.8" y="163.4">D2</text>
<text x="36.8" y="166">1N4007</text>
<text x="82.1" y="165.7" transform="rotate(-90 82.1 165.7)">RL2</text>
<text x="91.4" y="163.4">D4</text>
<text x="91.4" y="166">1N4007</text>
<text x="136.8" y="165.7" transform="rotate(-90 136.8 165.7)">RL4</text>
<text x="147.3" y="163.4">D6</text>
<text x="147.3" y="166">1N4007</text>
<text x="192.6" y="165.7" transform="rotate(-90 192.6 165.7)">RL6</text>
<text x="201.9" y="163.4">D8</text>
<text x="201.9" y="166">1N4007</text>
<text x="247.2" y="165.7" transform="rotate(-90 247.2 165.7)">RL8</text>
<text x="259.1" y="163.4">D10</text>
<text x="259.1" y="166">1N4007</text>
<text x="304.4" y="166.3" transform="rotate(-90 304.4 166.3)">RL10</text>
<text x="313.7" y="163.4">D12</text>
<text x="313.7" y="166">1N4007</text>
<text x="359" y="166.3" transform="rotate(-90 359 166.3)">RL12</text>
<text x="79.6" y="171" transform="rotate(-90 79.6 171)">G2RL-2-DC12</text>
<text x="134.2" y="171" transform="rotate(-90 134.2 171)">G2RL-2-DC12</text>
<text x="190.1" y="171" transform="rotate(-90 190.1 171)">G2RL-2-DC12</text>
<text x="244.7" y="171" transform="rotate(-90 244.7 171)">G2RL-2-DC12</text>
<text x="301.9" y="171" transform="rotate(-90 301.9 171)">G2RL-2-DC12</text>
<text x="356.5" y="171" transform="rotate(-90 356.5 171)">G2RL-2-DC12</text>
<text x="56.7" y="180.4" transform="rotate(-90 56.7 180.4)">+12V</text>
<text x="111.4" y="180.4" transform="rotate(-90 111.4 180.4)">+12V</text>
<text x="167.2" y="180.4" transform="rotate(-90 167.2 180.4)">+12V</text>
<text x="221.8" y="180.4" transform="rotate(-90 221.8 180.4)">+12V</text>
<text x="279" y="180.4" transform="rotate(-90 279 180.4)">+12V</text>
<text x="333.6" y="180.4" transform="rotate(-90 333.6 180.4)">+12V</text>
<text x="61" y="188.8">J2</text>
<text x="61" y="191.4">Output</text>
<text x="25.4" y="273.9">M3</text>
<text x="25.4" y="271.4">H1</text>
<text x="36.8" y="273.9">M3</text>
<text x="36.8" y="271.4">H2</text>
<text x="48.3" y="273.9">M3</text>
<text x="48.3" y="271.4">H3</text>
<text x="59.7" y="273.9">M3</text>
<text x="59.7" y="271.4">H4</text>
<text x="66.3" y="271.4">PWR_FLAG</text>
<text x="86.4" y="272.6">+12V</text>
<text x="102.9" y="271.4">FID1</text>
<text x="102.9" y="273.9">Fiducial</text>
<text x="116.8" y="271.4">FID2</text>
<text x="116.8" y="273.9">Fiducial</text>
<text x="133.4" y="271.4">FID3</text>
<text x="133.4" y="273.9">Fiducial</text>
<text x="147.3" y="271.4">FID4</text>
<text x="147.3" y="273.9">Fiducial</text>
<text x="79.3" y="279">PWR_FLAG</text>
</g>
<g font-size="1.8" fill="#0f0f0f">
<text x="50.8" y="47.9">6m</text>
<text x="61.1" y="42.8">input</text>
<text x="105.4" y="47.9">10m</text>
<text x="161.3" y="47.9">15m</text>
<text x="215.9" y="47.9">20m</text>
<text x="273" y="47.9">40m</text>
<text x="327.7" y="47.9">80m</text>
<text x="32.5" y="111.4">80m</text>
<text x="32.5" y="114">20m</text>
<text x="49.5" y="111.4">40m</text>
<text x="49.5" y="114">15m</text>
<text x="32.5" y="116.5">10m</text>
<text x="49.5" y="116.5">6m</text>
<text x="50.8" y="152.1">6m</text>
<text x="105.4" y="152.1">10m</text>
<text x="161.3" y="152.1">15m</text>
<text x="215.9" y="152.1">20m</text>
<text x="273" y="152.1">40m</text>
<text x="327.7" y="152.1">80m</text>
<text x="58.5" y="182.5">output</text>
</g>
<text font-size="1.8" fill="#0000c2" x="50.8" y="109">160m</text>
</svg>
